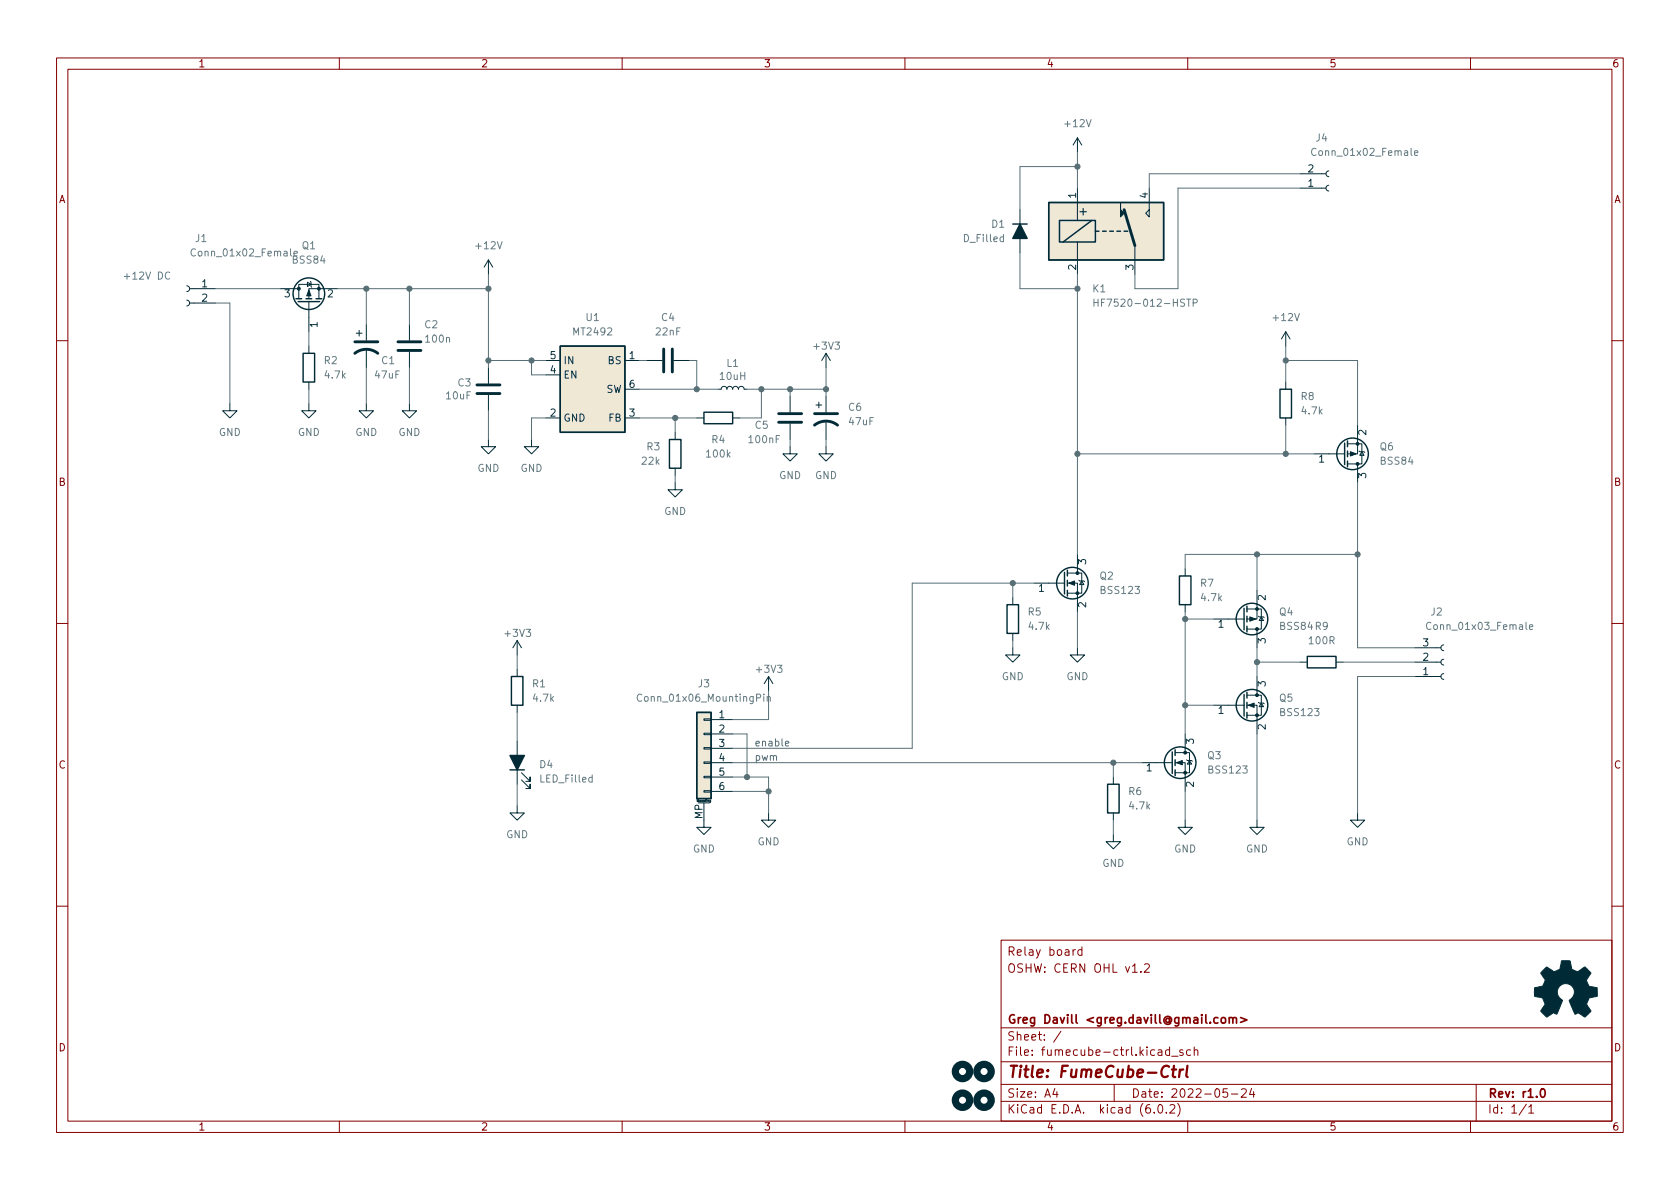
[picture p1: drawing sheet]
<svg xmlns="http://www.w3.org/2000/svg" width="297mm" height="210mm" viewBox="0 0 297 210" stroke-linecap="round" stroke-linejoin="round" font-family="sans-serif">
<g fill="none" stroke="#840000" stroke-width=".18">
<path d="M10 10.2h277v190.1h-277zM12 12.2h273v186.1h-273zM60 10.2v2M110 10.2v2M160 10.2v2M210 10.2v2M260 10.2v2M10 60.2h2M285 60.2h2M10 110.2h2M285 110.2h2M10 160.2h2"/>
<path d="M177 166.3h108v32h-108zM190.1 167.9l-.2 .1-.2 .2M191.3 168l-.4-.1-.3 .3v.4l.1 .3h.6M191.3 167.4v1.5M201.7 171.8v.1M202.4 170.6l.5-.2 .2 .2 .1 .3-.9 1h.9M285 160.2h2M60 198.3v2M110 198.3v2M160 198.3v2M177 194.8h108M177 191.8h108"/>
<path d="M177 187.8h108M177 181.8h108M186.5 192.5l-.4 1h1M186.9 193v1M187.6 182.4l-1.3 1.9M197 191.8v3M204.1 196.7v.1M204.9 195.4l.2-.1a.81 .81 0 0 1 .6 .7 .81 .81 0 0 1-.3 .8h-.2a.81 .81 0 0 1-.6-.6 .81 .81 0 0 1 .3-.8zM206.2 196.7v.1M206.8 185.7l-.4-.1-.3 .3v.4l.1 .3h.6M206.8 185.1v1.5M206.9 195.5l.5-.2 .2 .2 .1 .3-.9 1h.9"/>
<path d="M207.1 186.8h1.2M208.2 195.1a1.72 1.72 0 0 1 0 2.3M209.1 185.7l-.3-.1-.2 .2v.3l.5 .1v.4h-.5M210 198.3v2M210.5 185.7l-.4-.1-.3 .3v.4l.1 .3h.6M211.1 185.8l.3-.2 .3 .1 .1 .9M211.1 185.1v1.5M217 192.5h-.7l-.1 .7 .2-.1 .5 .1 .2 .2-.1 .5-.2 .1-.6-.1M217.7 193.5h1.2M219.5 192.7l.6-.2 .2 .2 .1 .3-1 1h1M221.3 192.5l-.4 1h1M221.6 193v1"/>
<path d="M260 198.3v2M261 191.8v6.5M269.9 195.3l-1.3 1.9M270.3 195.8l.4-.5v1.5M270.3 196.8h.9"/>
</g>
<path d="M217.3 179.9v1M219.3 179.9l1.2 .5-1.2 .4M216 180.1l.2-.2 .4 .2 .1 .5-.1 .3h-.4l-.2-.1zM217.3 180.1l.3-.2 .3 .1 .1 .9M218 180.1l.2-.2 .4 .1v.9M272.6 192.6l.1-.1a.81 .81 0 0 1 .6 .7 .81 .81 0 0 1-.3 .8h-.2a.82 .82 0 0 1-.5-.6 .82 .82 0 0 1 .3-.8z" fill="none" stroke="#840000" stroke-width=".3"/>
<path d="M207.2 189.1h.8M207.6 188.5l-.2 1.7v.2l.4 .1M208.6 189.1l-.1 1.4M209.2 189.1l-.4 .1-.2 .3M210 188.5l-.3 1.7 .3 .3" fill="none" stroke="#840000" stroke-width=".4"/>
<g fill="none" stroke="#002b36" stroke-width=".18">
<path d="M180.3 37.1v7.6M190.5 24.4l-.8 1.2M190.5 24.4v2.5M190.5 33.3v5.7M190.5 24.4l.8 1.2M203.2 33.3v5l-.6-.6 .6-.6M229.9 30.7h4.5M229.9 33.3h4.5M234.9 30.2l-.3 .2-.2 .3 .2 .4 .3 .1M234.9 32.8l-.3 .1-.2 .4 .2 .3 .3 .2M33 53.1l.4 .1 .1 .4-.1 .3-.4 .2M33 50.5l.4 .2 .1 .3-.1 .4-.4 .2"/>
<path d="M33.5 53.6h4.6M33.5 51h4.6M49.5 51h3.3M52.8 52.8v-2.5h3.6v2.5M54.4 49.9l.6 .4-.6 .4zM54.6 53.3v5.4M54.9 49.8l.1 .1v.8l.1 .1M59.7 51h-5.1v1.8M63 58.9h1M63.5 58.4v1M64.8 57.4v2.8M72.4 57.4v2.8"/>
<path d="M86.4 46v2.5M86.4 46l-.8 1.2M86.4 46l.7 1.2M190.5 42.8v5.7M200.7 43.4v5.1M227.3 58.7l-.7 1.2M227.3 58.7v2.5M227.3 58.7l.8 1.2M40.6 71.4v1.2h1.3l-1.3 1.3-1.2-1.3h1.2M54.6 71.4v1.2h1.3l-1.3 1.3-1.3-1.3h1.3M54.6 61.2v1.3M54.6 67.6v1.2"/>
<path d="M64.8 71.4v1.2h1.2l-1.2 1.3-1.3-1.3h1.3M64.8 61.7v3.3M72.4 71.4v1.2h1.3l-1.3 1.3-1.3-1.3h1.3M72.4 62.2v2.8M86.4 77.7v1.3h1.2l-1.2 1.3-1.3-1.3h1.3M86.4 65v2.8M86.4 69.8v2.8M94 77.7v1.3h1.2l-1.2 1.3-1.3-1.3h1.3M96.5 63.7h2.6M96.5 73.9h2.6M96.5 66.3h2.6M110.5 68.8h2.5"/>
<path d="M110.5 63.7h2.5M110.5 73.9h2.5M114.3 63.7h2.8M119.1 63.7h2.8M119.4 76.4v1.3M123.2 73.9h1.3M127 68.8h.5l.2-.3 .3-.2 .4 .2 .1 .3 .1-.3 .3-.2 .5 .1 .1 .4 .3-.4 .4-.1 .2 .2 .2 .3 .1-.3 .4-.2 .3 .2 .2 .3h.5M129.5 73.9h1.3M139.7 79v1.3h1.3l-1.3 1.2-1.3-1.2h1.3M139.7 70.1v2.8M139.7 74.9v2.8M144.3 71.6h1"/>
<path d="M144.8 71.1v1M146 79v1.3h1.3l-1.3 1.2-1.2-1.2h1.2M146 62.5l-.7 1.2M146 62.5v2.5M146 70.1v2.8M146 74.4v3.3M146 62.5l.8 1.2M227.3 67.6v1.2M227.3 73.9v1.3M238.3 78.5h2.5v3.5h-2.5M240 75.2v5.1h-1.7M240.3 79.8l.1 .1h.8l.1 .1"/>
<path d="M240.8 79.9l.4 .6h-.8zM119.4 85.3v1.3h1.2l-1.2 1.3-1.3-1.3h1.3M119.4 82.8v1.3M190.5 98v3.3M232.4 80.3h5.3M240 82v3.3M91.4 113.3v2.5M91.4 118.4v1.2M91.4 113.3l-.7 1.2M91.4 113.3l.8 1.2M135.9 119.6l-.8 1.3M135.9 119.6v2.6"/>
<path d="M135.9 119.6l.8 1.3M179.1 114.5v1.3h1.2l-1.2 1.3-1.3-1.3h1.3M179.1 105.7v1.2M179.1 112v1.3M182.9 103.1h5.3M188.7 103.1h1.8v5.1M188.7 101.3h2.6v3.6h-2.6M190.5 114.5v1.3h1.3l-1.3 1.3-1.3-1.3h1.3M190.8 102.6l.1 .1h.7l.2 .2M191.3 102.7l.3 .7h-.7zM209.5 100.6v1.2M209.5 106.9v1.3"/>
<path d="M214.6 109.5h5.4M220.5 107.7h2.5v3.5h-2.5M222.2 104.4v5.1h-1.7M222.2 111.2v3.3M222.2 119.6v3.3M222.5 109l.1 .1h.8l.1 .1M223 109.1l.4 .6h-.8zM229.9 117.1h1.2M236.2 117.1h1.3M250.2 117.1h4.6M250.2 114.5h4.6M250.2 119.6h4.6"/>
<path d="M255.3 114l-.4 .2-.1 .3 .1 .4 .4 .2M255.3 116.6l-.4 .1-.1 .4 .1 .3 .4 .2M255.3 119.1l-.4 .2-.1 .3 .1 .4 .4 .1M91.4 124.7v1.3M91.4 131.1v7.6M92.2 137.9l1.5 1.5v-.7v.7h-.7M92.2 136.6l1.5 1.6v-.8v.8h-.7M124.5 139.8h1.2v.3h-1.2zM124.5 137.3h1.2v.2h-1.2zM124.5 134.7h1.2v.3h-1.2zM124.5 132.2h1.2v.3h-1.2zM124.5 129.7h1.2v.2h-1.2z"/>
<path d="M124.5 127.1h1.2v.3h-1.2zM125.7 127.2h3.8M125.7 129.8h3.8M125.7 132.3h3.8M125.7 134.9h3.8M125.7 137.4h3.8M125.7 139.9h3.8M196.8 137.4v1.3M201.9 134.9h5.4M207.8 134.9h1.7v5M207.8 133.1h2.5v3.5h-2.5M209.5 129.8v3.3"/>
<path d="M209.8 134.4l.1 .1h.8l.1 .1M210.3 134.5l.4 .6h-.8zM214.6 124.7h5.4M220.5 124.7h1.7v5.1M220.5 122.9h2.5v3.6h-2.5M222.5 124.2l.1 .1h.8l.1 .2M223 124.3l.4 .7h-.8zM91.4 142.5v1.3h1.3l-1.3 1.2-1.2-1.2h1.2M123.4 142h2.1M124.5 142v4.3h1.2l-1.2 1.3-1.3-1.3h1.3M125.6 141.8l-.1-.1v-.2h.1v.3l-.1 .1M135.9 143.8v1.2h1.3l-1.3 1.3-1.3-1.3h1.3"/>
<path d="M196.8 147.6v1.2h1.3l-1.3 1.3-1.2-1.3h1.2M196.8 143.8v1.2M209.5 145v1.3h1.3l-1.3 1.3-1.2-1.3h1.2M222.2 145v1.3h1.3l-1.3 1.3-1.2-1.3h1.2M240 143.8v1.2h1.3l-1.3 1.3-1.2-1.3h1.2"/>
</g>
<g fill="none" stroke="#002b36" stroke-width=".51">
<path d="M198.8 37.1l1.9 6.3M62.7 62.5a3.3 3.3 0 0 1 4.1 0M62.7 60.4h4.1M70.4 62h4M70.4 60.4h4M84.3 69.6h4.1M84.3 68.1h4.1M117.3 61.7v4.1M118.9 61.7v4.1M137.7 73.1h4M137.7 74.7h4M144 75.2a3.3 3.3 0 0 1 4.1 0"/>
<path d="M144 73.1h4.1"/>
</g>
<g fill="#eee8d5" stroke="#eee8d5" stroke-width=".18">
<path d="M99.1 61.2h11.4v15.2h-11.4z"/>
<path d="M123.2 126h2.5v15.2h-2.5z"/>
<path d="M185.4 35.8h20.3v10.2h-20.3z"/>
</g>
<g fill="none" stroke="#002b36" stroke-width=".25">
<path d="M179.1 39.6h2.5M185.4 35.8h20.3v10.2h-20.3zM187.3 39h6.4v3.8h-6.4zM193 39l-5 3.8M52.3 52.8h1M52.7 53.3h3.8M54.1 52.8h1M55.9 52.8h1M193.7 40.9h.6M194.9 40.9h.7M196.2 40.9h.6M197.5 40.9h.6"/>
<path d="M198.8 40.9h.6M53.6 62.5h2v5.1h-2zM99.1 61.2h11.4v15.2h-11.4zM118.4 77.7h2v5.1h-2zM124.5 72.9h5v2h-5zM226.3 68.8h2v5.1h-2zM237.7 78.4v3.8M238.3 78v1M238.3 79.8v1M238.3 81.5v1M90.4 119.6h2.1v5.1h-2.1zM178.1 106.9h2v5.1h-2z"/>
<path d="M188.2 101.2v3.8M188.7 100.8v1M188.7 102.6v1M188.7 104.4v1M208.5 101.8h2.1v5.1h-2.1zM220 107.6v3.8M220.5 107.2v1M220.5 109v1M220.5 110.7v1.1M231.1 116.1h5.1v2h-5.1zM90.2 136.1h2.5M123.2 126h2.5v15.2h-2.5z"/>
<path d="M195.8 138.7h2.1v5.1h-2.1zM207.3 133v3.8M207.8 132.6v1M207.8 134.4v1M207.8 136.1v1.1M220 122.8v3.8M220.5 122.4v1M220.5 124.2v1M220.5 126v1"/>
<circle cx="54.6" cy="51.9" r="2.79"/>
<circle cx="239.1" cy="80.3" r="2.79"/>
<circle cx="189.6" cy="103.1" r="2.79"/>
<circle cx="221.4" cy="109.5" r="2.79"/>
<circle cx="208.7" cy="134.9" r="2.79"/>
<circle cx="221.4" cy="124.7" r="2.79"/>
</g>
<g fill="none" stroke="#657b83" stroke-width=".18">
<path d="M232.7 26.3a.6 .6 0 0 0-.9 .5 .6 .6 0 0 0 .6 .7l.3-.1M250.1 27.1l.6-.2-.1-.2-.3-.1-.2 .2 .1 .6h.4M34.6 44.1a.6 .6 0 0 0-.9 .4 .6 .6 0 0 0 .6 .8l.3-.1M52 44.8l.6-.1-.1-.2-.3-.1-.2 .2v.6h.5M193.4 52.9v1.3M193.4 53.5h.7M194.1 52.9v1.3M211 53.6l.6-.1 .1-.2-.1-.3-.6-.1v1.3M253 110.2a.6 .6 0 0 0-.8 .4 .6 .6 0 0 0 .6 .7l.2-.1M270.4 110.9l.6-.1v-.3h-.4l-.2 .1 .1 .7h.5M113.5 122.9a.6 .6 0 0 0-.9 .4 .6 .6 0 0 0 .6 .7l.3-.1M135 122.7v.2"/>
<path d="M135 123.2v.8M135.6 123.3l.2-.1h.3l.1 .8M135.6 123.2v.8"/>
</g>
<g fill="#002b36" stroke="#002b36" stroke-width=".18">
<path d="M54.6 51.3l.4 1h-.8z"/>
<path d="M221 109.1l1 .4-1 .3z"/>
<path d="M272.9 171.5l.6-.5 .9 .6a.62 .62 0 0 0 1 0l.2-.1a1.62 1.62 0 0 0 .4-1.4l.1-.2h1.5l.2 .8a.74 .74 0 0 0 .6 .9l.5 .3 1.3-.9 1.1 1-.4 .7a.75 .75 0 0 0-.2 1.2l.2 .5 1.5 .3v1.5l-1.4 .2-.1 .2a1.23 1.23 0 0 0-.3 1.2l.7 1-.1 .1-1 1-.8-.6a.54 .54 0 0 0-.9 0l-1-2.3a2.33 2.33 0 0 0 .8-1.9 1.54 1.54 0 0 0-2.5-.8 1.54 1.54 0 0 0 .5 2.6l-1.1 2.4a.69 .69 0 0 0-1.1 .2l-.6 .4-1.1-1.1 .8-1.2-.2-.5a.71 .71 0 0 0-.9-.8l-.8-.2v-1.4l.5-.1a1.11 1.11 0 0 0 1.2-.7 .72 .72 0 0 0-.2-1.2l-.4-.6z"/>
<path d="M220.7 124.7l1-.4v.8z"/>
<path d="M189 103.1l1-.4v.8z"/>
<path d="M238.8 79.9l1 .4-1 .3z"/>
<path d="M208 134.9l1-.4v.7z"/>
<path d="M198.1 35.8v1.3l.7 .6-.7 .6z"/>
<circle cx="56.4" cy="51" r=".25"/>
<circle cx="52.8" cy="51" r=".25"/>
<circle cx="222.2" cy="107.7" r=".25"/>
<circle cx="222.2" cy="111.2" r=".25"/>
<circle cx="222.2" cy="126.5" r=".25"/>
<circle cx="222.2" cy="122.9" r=".25"/>
<circle cx="190.5" cy="104.9" r=".25"/>
<circle cx="190.5" cy="101.3" r=".25"/>
<circle cx="240" cy="78.5" r=".25"/>
<circle cx="240" cy="82" r=".25"/>
<circle cx="209.5" cy="136.6" r=".25"/>
<circle cx="209.5" cy="133.1" r=".25"/>
</g>
<g fill="#002b36" stroke="#002b36" stroke-width=".25">
<path d="M90.2 133.6h2.5l-1.3 2.5z"/>
<path d="M180.3 39.6l1.3 2.6h-2.5z"/>
</g>
<g fill="none" stroke="#002b36" stroke-width="1.3">
<circle cx="170.2" cy="189.5" r="1.27"/>
<circle cx="170.2" cy="194.6" r="1.27"/>
<circle cx="174" cy="189.5" r="1.27"/>
<circle cx="174" cy="194.6" r="1.27"/>
</g>
<g fill="none" stroke="#586e75" stroke-width=".18">
<path d="M190.5 26.9v6.4M190.5 29.5h-10.2v7.6M229.9 33.3h-21.6v17.7h-7.6v-2.5M229.9 30.7h-26.7v2.6M38.1 51h11.4M38.1 53.6h2.5v17.8M54.6 58.7v2.5M59.7 51h26.7M64.8 51v6.4M72.4 51v6.4M86.4 48.5v16.5M180.3 44.7v6.3h10.2"/>
<path d="M190.5 48.5v49.5M54.6 68.8v2.6M64.8 65v6.4M72.4 65v6.4M86.4 63.7h10.1M86.4 72.6v5.1M94 63.7v2.6h2.5M96.5 73.9h-2.5v3.8M113 73.9h10.2M113 63.7h1.3M113 68.8h14M119.4 73.9v2.5"/>
<path d="M121.9 63.7h1.3v5.1M132.1 68.8h13.9M134.6 68.8v5.1h-3.8M139.7 68.8v1.3M139.7 77.7v1.3M146 65v5.1M146 77.7v1.3M227.3 63.7h12.7v11.5M227.3 61.2v6.4M227.3 75.2v5.1M119.4 84.1v1.2M190.5 80.3h41.9"/>
<path d="M222.2 98v6.4M240 98h-30.5v2.6M240 85.3v29.2h10.2M91.4 115.8v2.6M179.1 103.1v2.6M179.1 113.3v1.2M182.9 103.1h-21.6v29.2h-31.8M190.5 108.2v6.3M209.5 108.2v21.6M209.5 109.5h5.1M222.2 114.5v5.1M222.2 117.1h7.7"/>
<path d="M237.5 117.1h12.7M250.2 119.6h-10.2v24.2M91.4 126v5.1M91.4 138.7v3.8M129.5 134.9h72.4M129.5 137.4h6.4v6.4M129.5 129.8h2.6v7.6M129.5 139.9h6.4M135.9 122.2v5h-6.4M138.9 131.5l.6-.1-.1-.3h-.3l-.2 .2v.6h.5M196.8 134.9v2.5M209.5 139.9v5.1"/>
<path d="M209.5 124.7h5.1M222.2 129.8v15.2M196.8 145v2.6"/>
</g>
<path d="M30 48.2a.6 .6 0 0 0-.8 .4 .6 .6 0 0 0 .6 .8l.2-.2" fill="none" stroke="#268bd2" stroke-width=".18"/>
<g fill="#586e75" stroke="#586e75" stroke-width=".18">
<circle cx="196.8" cy="134.9" r=".46"/>
<circle cx="146" cy="68.8" r=".46"/>
<circle cx="139.7" cy="68.8" r=".46"/>
<circle cx="134.6" cy="68.8" r=".46"/>
<circle cx="123.2" cy="68.8" r=".46"/>
<circle cx="119.4" cy="73.9" r=".46"/>
<circle cx="190.5" cy="80.3" r=".46"/>
<circle cx="179.1" cy="103.1" r=".46"/>
<circle cx="135.9" cy="139.9" r=".46"/>
<circle cx="132.1" cy="137.4" r=".46"/>
<circle cx="240" cy="98" r=".46"/>
<circle cx="222.2" cy="98" r=".46"/>
<circle cx="227.3" cy="63.7" r=".46"/>
<circle cx="190.5" cy="51" r=".46"/>
<circle cx="227.3" cy="80.3" r=".46"/>
<circle cx="190.5" cy="29.5" r=".46"/>
<circle cx="94" cy="63.7" r=".46"/>
<circle cx="72.4" cy="51" r=".46"/>
<circle cx="86.4" cy="51" r=".46"/>
<circle cx="86.4" cy="63.7" r=".46"/>
<circle cx="64.8" cy="51" r=".46"/>
<circle cx="209.5" cy="124.7" r=".46"/>
<circle cx="209.5" cy="109.5" r=".46"/>
<circle cx="222.2" cy="117.1" r=".46"/>
</g>
<text font-size="2.8" fill="#840000" x="178" y="190.6">Title: FumeCube-Ctrl</text>
<text font-size="2.1" fill="#002b36" x="190.9" y="38.1">+</text>
<g font-size="2.1" fill="#840000">
<text x="178" y="172">OSHW: CERN OHL v1.2</text>
<text x="178" y="169">Relay board</text>
<text x="178" y="184">Sheet: /</text>
<text x="178" y="181">Greg Davill &lt;greg.davill@gmail.com&gt;</text>
<text x="178" y="186.7">File: fumecube-ctrl.kicad_sch</text>
<text x="178" y="196.9">KiCad E.D.A. kicad (6.0.2)</text>
<text x="178" y="194.1">Size: A4</text>
<text x="200" y="194.1">Date: 2022-05-24</text>
<text x="263" y="194.1">Rev: r1.0</text>
<text x="263" y="196.9">Id: 1/1</text>
</g>
<g font-size="1.8" fill="#840000">
<text x="35" y="11.9">1</text>
<text x="85" y="11.9">2</text>
<text x="135" y="11.9">3</text>
<text x="185" y="11.9">4</text>
<text x="235" y="11.9">5</text>
<text x="285" y="11.9">6</text>
<text x="10.3" y="35.9">A</text>
<text x="285.3" y="35.9">A</text>
<text x="10.3" y="85.9">B</text>
<text x="285.3" y="85.9">B</text>
<text x="10.3" y="135.9">C</text>
<text x="285.3" y="135.9">C</text>
<text x="10.3" y="185.9">D</text>
<text x="285.3" y="185.9">D</text>
<text x="35" y="199.9">1</text>
<text x="85" y="199.9">2</text>
<text x="135" y="199.9">3</text>
<text x="185" y="199.9">4</text>
<text x="235" y="199.9">5</text>
<text x="285" y="199.9">6</text>
</g>
<g font-size="1.8" fill="#657b83">
<text x="188.4" y="22.5">+12V</text>
<text x="232.6" y="27.6">Conn_01x02_Female</text>
<text x="232.7" y="25">J4</text>
<text x="175.4" y="40.3">D1</text>
<text x="34.4" y="45.3">Conn_01x02_Female</text>
<text x="34.6" y="42.8">J1</text>
<text x="51.8" y="46.6">BSS84</text>
<text x="53.4" y="44.1">Q1</text>
<text x="84.3" y="44.1">+12V</text>
<text x="170.5" y="42.8">D_Filled</text>
<text x="193.2" y="51.7">K1</text>
<text x="75.1" y="58">C2</text>
<text x="101.5" y="59.3">MT2492</text>
<text x="103.6" y="56.8">U1</text>
<text x="116" y="59.3">22nF</text>
<text x="117" y="56.8">C4</text>
<text x="195" y="54.2">HF7520-012-HSTP</text>
<text x="225.2" y="56.8">+12V</text>
<text x="57.3" y="64.4">R2</text>
<text x="67.5" y="64.4">C1</text>
<text x="75.4" y="60.6">100n</text>
<text x="128.5" y="64.9">L1</text>
<text x="144" y="61.8">+3V3</text>
<text x="57.5" y="66.9">4.7k</text>
<text x="66.4" y="66.9">47uF</text>
<text x="79" y="70.6">10uF</text>
<text x="81" y="68.3">C3</text>
<text x="127.4" y="67.2">10uH</text>
<text x="230.1" y="70.7">R8</text>
<text x="38.7" y="77.1">GND</text>
<text x="52.6" y="77.1">GND</text>
<text x="62.8" y="77.1">GND</text>
<text x="70.4" y="77.1">GND</text>
<text x="133.5" y="75.8">C5</text>
<text x="150" y="72.6">C6</text>
<text x="150.2" y="75.2">47uF</text>
<text x="230.3" y="73.3">4.7k</text>
<text x="84.4" y="83.4">GND</text>
<text x="92" y="83.4">GND</text>
<text x="113.6" y="82.2">22k</text>
<text x="114.4" y="79.6">R3</text>
<text x="125" y="80.9">100k</text>
<text x="125.9" y="78.4">R4</text>
<text x="132.5" y="78.4">100nF</text>
<text x="244" y="79.6">Q6</text>
<text x="244.2" y="82.2">BSS84</text>
<text x="137.7" y="84.7">GND</text>
<text x="144.1" y="84.7">GND</text>
<text x="117.4" y="91.1">GND</text>
<text x="194.5" y="102.5">Q2</text>
<text x="194.8" y="105">BSS123</text>
<text x="212.3" y="103.8">R7</text>
<text x="212.5" y="106.3">4.7k</text>
<text x="89.4" y="112.6">+3V3</text>
<text x="181.8" y="108.8">R5</text>
<text x="182" y="111.4">4.7k</text>
<text x="226.2" y="108.8">Q4</text>
<text x="226.4" y="111.4">BSS84 R9</text>
<text x="231.6" y="113.9">100R</text>
<text x="252.9" y="111.4">Conn_01x03_Female</text>
<text x="253" y="108.8">J2</text>
<text x="133.9" y="119">+3V3</text>
<text x="94.2" y="121.5">R1</text>
<text x="94.4" y="124.1">4.7k</text>
<text x="113.4" y="124.1">Conn_01x06_MountingPin</text>
<text x="123.5" y="121.5">J3</text>
<text x="177.1" y="120.3">GND</text>
<text x="188.5" y="120.3">GND</text>
<text x="226.2" y="124.1">Q5</text>
<text x="226.5" y="126.6">BSS123</text>
<text x="95.4" y="135.8">D4</text>
<text x="213.5" y="134.2">Q3</text>
<text x="213.8" y="136.8">BSS123</text>
<text x="95.6" y="138.4">LED_Filled</text>
<text x="199.6" y="140.6">R6</text>
<text x="199.8" y="143.1">4.7k</text>
<text x="89.5" y="148.2">GND</text>
<text x="133.9" y="149.5">GND</text>
<text x="238.1" y="149.5">GND</text>
<text x="122.5" y="150.7">GND</text>
<text x="194.9" y="153.3">GND</text>
<text x="207.6" y="150.7">GND</text>
<text x="220.3" y="150.7">GND</text>
</g>
<g font-size="1.8" fill="#073642">
<text x="190.2" y="35" transform="rotate(-90 190.2 35)">1</text>
<text x="202.9" y="35" transform="rotate(-90 202.9 35)">4</text>
<text x="231.3" y="33">1</text>
<text x="231.3" y="30.5">2</text>
<text x="190.2" y="47.7" transform="rotate(-90 190.2 47.7)">2</text>
<text x="200.4" y="47.7" transform="rotate(-90 200.4 47.7)">3</text>
<text x="35.7" y="50.8">1</text>
<text x="35.7" y="53.3">2</text>
<text x="50.3" y="52.6">3</text>
<text x="57.9" y="52.6">2</text>
<text x="56.1" y="57.9" transform="rotate(-90 56.1 57.9)">1</text>
<text x="97.3" y="63.5">5</text>
<text x="99.6" y="64.4">IN</text>
<text x="107.5" y="64.4">BS</text>
<text x="111.3" y="63.5">1</text>
<text x="97.3" y="66">4</text>
<text x="99.6" y="66.9">EN</text>
<text x="107.1" y="69.5">SW</text>
<text x="111.3" y="68.6">6</text>
<text x="97.3" y="73.7">2</text>
<text x="99.6" y="74.5">GND</text>
<text x="107.6" y="74.5">FB</text>
<text x="111.3" y="73.7">3</text>
<text x="241.6" y="76.9" transform="rotate(-90 241.6 76.9)">2</text>
<text x="233.2" y="81.8">1</text>
<text x="241.6" y="84.6" transform="rotate(-90 241.6 84.6)">3</text>
<text x="192" y="99.8" transform="rotate(-90 192 99.8)">3</text>
<text x="183.7" y="104.6">1</text>
<text x="192" y="107.4" transform="rotate(-90 192 107.4)">2</text>
<text x="223.8" y="106.2" transform="rotate(-90 223.8 106.2)">2</text>
<text x="215.4" y="111">1</text>
<text x="223.8" y="113.8" transform="rotate(-90 223.8 113.8)">3</text>
<text x="251.6" y="119.4">1</text>
<text x="251.6" y="116.8">2</text>
<text x="251.6" y="114.3">3</text>
<text x="223.8" y="121.4" transform="rotate(-90 223.8 121.4)">3</text>
<text x="127.1" y="127">1</text>
<text x="127.1" y="129.5">2</text>
<text x="211.1" y="131.6" transform="rotate(-90 211.1 131.6)">3</text>
<text x="215.4" y="126.2">1</text>
<text x="223.8" y="129" transform="rotate(-90 223.8 129)">2</text>
<text x="127.1" y="132.1">3</text>
<text x="127.1" y="134.6">4</text>
<text x="127.1" y="137.2">5</text>
<text x="202.7" y="136.4">1</text>
<text x="127.1" y="139.7">6</text>
<text x="211.1" y="139.2" transform="rotate(-90 211.1 139.2)">2</text>
<text x="124.2" y="144.8" transform="rotate(-90 124.2 144.8)">MP</text>
</g>
<text font-size="1.8" fill="#268bd2" x="21.6" y="49.4">+12V DC</text>
<g font-size="1.8" fill="#586e75">
<text x="133.3" y="132">enable</text>
<text x="133.3" y="134.5">pwm</text>
</g>
<text font-size=".5" fill="#002b36" x="123.3" y="141.8">Mounting</text>
</svg>
